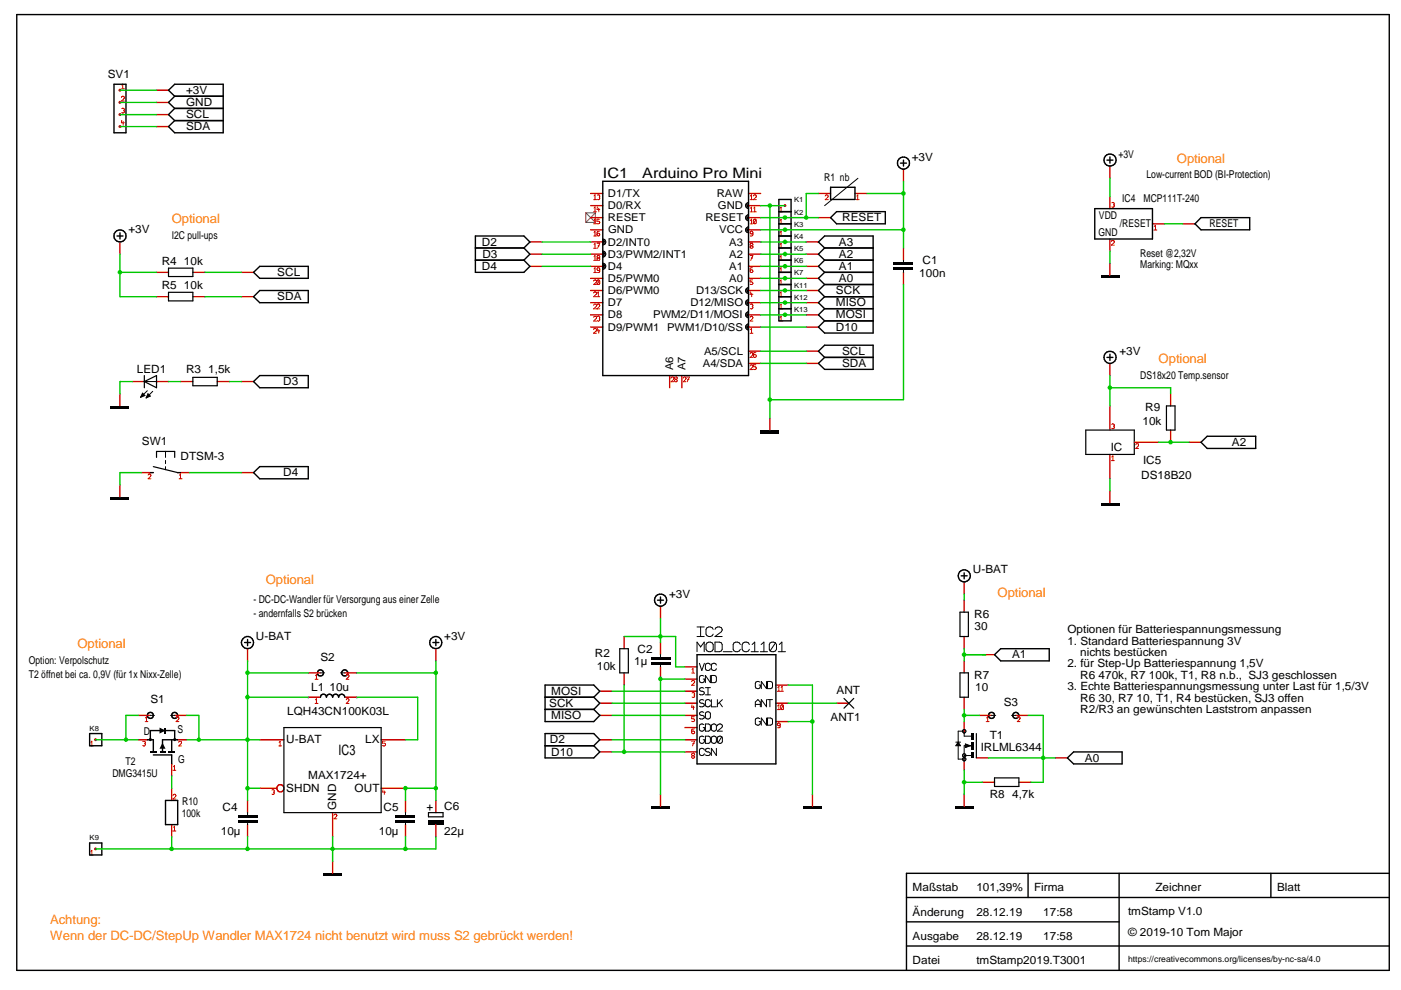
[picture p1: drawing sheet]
<svg xmlns="http://www.w3.org/2000/svg" width="297mm" height="210mm" viewBox="0 0 297 210" stroke-linecap="round" stroke-linejoin="round" font-family="sans-serif">
<path d="M181.9 37.8l-7.1 5.8" fill="none" stroke="#000001" stroke-width=".21"/>
<path d="M124.2 45.1h2M124.2 45.1v2.1M124.2 47.2h2M124.2 45.1l2 2.1M126.2 45.1v2.1M126.2 45.1l-2 2.1" fill="none" stroke="#800080" stroke-width=".21"/>
<g fill="none" stroke="#000001" stroke-width=".3">
<circle cx="31.9" cy="151.7" r=".64"/>
<circle cx="37" cy="151.7" r=".65"/>
<circle cx="210.2" cy="151.7" r=".65"/>
<circle cx="215.4" cy="151.7" r=".64"/>
</g>
<g fill="#000001">
<path d="M158.2 43.3l.5-.3-.5 .7z"/>
<path d="M158.7 43v1.2l-.5-.5z"/>
<path d="M158.2 43.7l.5 .5h-.3z"/>
<path d="M158.2 43.3l.3-.3h.2z"/>
</g>
<path d="M158.2 43.3l.5-.4v1.3l-.4-.1a.58 .58 0 0 1-.1-.8z" fill="none" stroke="#000001" stroke-width=".21"/>
<g fill="#000001">
<path d="M128.4 53.7v.4l-.6 .3z"/>
<path d="M127.8 53.3l.6 .4-.6 .7z"/>
<path d="M127.8 53.3h.3l.3 .4z"/>
<path d="M127.8 54.4l.6-.3-.3 .3z"/>
</g>
<path d="M127.8 53.3a.64 .64 0 0 1 .6 .6 .64 .64 0 0 1-.6 .6z" fill="none" stroke="#000001" stroke-width=".21"/>
<g fill="#000001">
<path d="M158.2 69.1l.5-.4-.5 .8z"/>
<path d="M158.7 68.7v1.2l-.5-.4z"/>
<path d="M158.2 69.5l.5 .4h-.3z"/>
<path d="M158.2 69.1l.3-.4h.2z"/>
</g>
<path d="M158.2 69l.5-.3v1.3l-.4-.2a.58 .58 0 0 1-.1-.8z" fill="none" stroke="#000001" stroke-width=".21"/>
<g fill="#000001">
<path d="M158.2 66.5l.5-.3-.5 .7z"/>
<path d="M158.7 66.2v1.1l-.5-.4z"/>
<path d="M158.2 66.9l.5 .4h-.3z"/>
<path d="M158.2 66.5l.3-.3h.2z"/>
</g>
<path d="M158.3 66.3l.4-.2v1.3l-.4-.2a.58 .58 0 0 1 0-.9z" fill="none" stroke="#000001" stroke-width=".21"/>
<g fill="#000001">
<path d="M158.2 63.9l.5-.3-.5 .7z"/>
<path d="M158.7 63.6v1.1l-.5-.4z"/>
<path d="M158.2 64.3l.5 .4h-.3z"/>
<path d="M158.2 63.9l.5-.3z"/>
</g>
<path d="M158.2 63.8l.5-.3v1.3h-.2a.62 .62 0 0 1-.3-1z" fill="none" stroke="#000001" stroke-width=".21"/>
<g fill="#000001">
<path d="M158.2 61.3l.5-.3-.5 .8z"/>
<path d="M158.7 61v1.1l-.5-.3z"/>
<path d="M158.2 61.8l.5 .3h-.3z"/>
<path d="M158.2 61.3l.5-.3z"/>
</g>
<path d="M158.2 61.3l.5-.3v1.2l-.4-.1a.58 .58 0 0 1-.1-.8z" fill="none" stroke="#000001" stroke-width=".21"/>
<g fill="#000001">
<path d="M158.2 48.5l.5-.3-.5 .7z"/>
<path d="M158.7 48.2v1.1l-.5-.4z"/>
<path d="M158.2 48.9l.5 .4h-.3z"/>
<path d="M158.2 48.5l.5-.3z"/>
</g>
<path d="M158.2 48.4l.5-.3v1.3l-.4-.2a.58 .58 0 0 1-.1-.8z" fill="none" stroke="#000001" stroke-width=".21"/>
<g fill="#000001">
<path d="M158.2 45.9l.5-.3-.5 .7z"/>
<path d="M158.7 45.6v1.1l-.5-.4z"/>
<path d="M158.2 46.3l.5 .4h-.3z"/>
<path d="M158.2 45.9l.3-.3h.2z"/>
</g>
<path d="M158.2 45.8l.5-.3v1.3l-.4-.1a.58 .58 0 0 1-.1-.9z" fill="none" stroke="#000001" stroke-width=".21"/>
<g fill="#000001">
<path d="M128.4 56.3v.4l-.6 .3z"/>
<path d="M127.8 55.9l.6 .4-.6 .7z"/>
<path d="M127.8 55.9h.3l.3 .4z"/>
<path d="M127.8 57l.6-.3-.3 .3z"/>
</g>
<path d="M127.8 55.8a.66 .66 0 0 1 .6 .7 .66 .66 0 0 1-.6 .6z" fill="none" stroke="#000001" stroke-width=".21"/>
<g fill="#000001">
<path d="M128.4 51.1v.5l-.6 .3z"/>
<path d="M127.8 50.8l.6 .3-.6 .8z"/>
<path d="M127.8 50.8h.3l.3 .3z"/>
<path d="M127.8 51.9l.6-.3-.3 .3z"/>
</g>
<g fill="none" stroke="#000001" stroke-width=".21">
<path d="M127.8 50.7a.64 .64 0 0 1 .6 .6 .64 .64 0 0 1-.6 .6zM147.8 135h1.5M147.8 132.9h1.5M148.5 137.2l-.7-1.1v2.1M148.5 132.9v2.1M148.5 137v.2M148.5 137.2l.8-1.1v2.1M149.9 136.3a.84 .84 0 0 1 1.3 .4v1a.82 .82 0 0 1-.8 .5 .82 .82 0 0 1-.7-.5v-1zM151.2 133.4a.82 .82 0 0 0-.8-.5 .82 .82 0 0 0-.7 .5v1.1a.82 .82 0 0 0 .7 .5 .82 .82 0 0 0 .8-.5M151.6 136.1h1l.3 .2 .2 .4v1l-.2 .3-.3 .2h-1zM151.6 133.4a.78 .78 0 0 1 .8-.5 .78 .78 0 0 1 .7 .7l-.2 .3-1.3 1.1h1.5M153.3 138.2h1.9"/>
<path d="M157 136.7a.82 .82 0 0 0-.8-.6 .82 .82 0 0 0-.8 .6v1a.81 .81 0 0 0 .8 .5 .81 .81 0 0 0 .8-.5M158.9 136.7a.81 .81 0 0 0-.8-.6 .81 .81 0 0 0-.8 .6v1a.82 .82 0 0 0 .8 .5 .82 .82 0 0 0 .8-.5M159.3 138.2h1.5M159.5 136.7l.5-.6v2.1M161.2 138.2h1.5M161.4 136.7l.6-.6v2.1M164.4 136.3l.2 .4v1a.87 .87 0 0 1-1.3 .3M164.4 136.3a.82 .82 0 0 0-1.3 .4v1l.2 .3M164.4 136.3l-1.1 1.7M165 138.2h1.5M165.2 136.7l.6-.6v2.1M31.9 151.7h.9"/>
<path d="M36.1 151.7h.9M148.3 140.6l.5 1.6 .5-1.6M149.2 143.3a.57 .57 0 0 0-.9 .3v.8a.55 .55 0 0 0 .5 .4 .55 .55 0 0 0 .5-.4v-.4h-.2M149.2 153.6a.57 .57 0 0 0-.9 .3v.7a.55 .55 0 0 0 .5 .4 .55 .55 0 0 0 .5-.4v-.3h-.2M149.2 156.2a.57 .57 0 0 0-.9 .3v.7a.55 .55 0 0 0 .5 .4 .55 .55 0 0 0 .5-.4v-.4h-.2M149.2 148.5a.57 .57 0 0 0-.9 .2l.1 .3 .8 .2 .1 .3a.68 .68 0 0 1-1 .2M149.2 151a.57 .57 0 0 0-.9 .3l.1 .3 .8 .2 .1 .3a.68 .68 0 0 1-1 .2M149.2 145.9a.57 .57 0 0 0-.9 .3l.1 .2 .8 .3 .1 .2a.68 .68 0 0 1-1 .3M149.3 159a.55 .55 0 0 0-.5-.3 .55 .55 0 0 0-.5 .3v.8a.55 .55 0 0 0 .5 .4 .55 .55 0 0 0 .5-.4M149.6 153.5l.9 .1 .1 .3-.1 1-.9 .1zM149.6 156.1l.9 .1 .1 .3-.1 1-.9 .1zM149.6 147.3h1"/>
<path d="M149.6 145.8h1M149.7 151a.57 .57 0 0 1 .9 .3v.8a.55 .55 0 0 1-.5 .4 .55 .55 0 0 1-.5-.4zM150.1 145.8v1.5M150.5 158.8a.57 .57 0 0 0-.9 .2l.1 .3 .8 .3 .1 .2-.4 .4-.6-.1M150.6 148.7a.55 .55 0 0 0-.5-.4 .55 .55 0 0 0-.5 .4v.8a.55 .55 0 0 0 .5 .4 .55 .55 0 0 0 .5-.4M150.6 141a.55 .55 0 0 0-.5-.4 .55 .55 0 0 0-.5 .4v.8a.55 .55 0 0 0 .5 .4 .55 .55 0 0 0 .5-.4M150.6 143.2v1.5l-1-1.5v1.5M150.8 143.2l1 .1 .1 .3-.1 1-1 .1zM150.8 148.3v1.6h1.1M151 153.6a.57 .57 0 0 1 .9 .3v.7a.55 .55 0 0 1-.5 .4 .55 .55 0 0 1-.6-.4zM151 156.2a.57 .57 0 0 1 .9 .3v.7a.55 .55 0 0 1-.5 .4 .55 .55 0 0 1-.6-.4zM151.9 141a.55 .55 0 0 0-.5-.4 .55 .55 0 0 0-.6 .4v.8a.55 .55 0 0 0 .6 .4 .55 .55 0 0 0 .5-.4"/>
<path d="M151.9 158.7v1.5l-1.1-1.5v1.5M152.1 148.3v1.6M152.1 153.9a.55 .55 0 0 1 .5-.4 .55 .55 0 0 1 .6 .4l-.2 .4-.9 .7h1.1M152.5 149l.7 .9M153 156.2a.58 .58 0 0 0-.9 .3l.1 1M153 156.2l.2 1a.57 .57 0 0 1-1 .3M153 156.2l-.8 1.3M153.2 148.3l-1.1 1.1M160.1 149.9v-1.1l.6-.5 .5 .5v1.1M160.1 149.4h1.1M161.1 152.4a.58 .58 0 0 0-1 .2v.8a.55 .55 0 0 0 .6 .4 .55 .55 0 0 0 .5-.4v-.4h-.3M161.1 144.6a.58 .58 0 0 0-1 .3v.7a.55 .55 0 0 0 .6 .4 .55 .55 0 0 0 .5-.4v-.4h-.3"/>
<path d="M162.5 144.5v1.5l-1.1-1.5v1.5M162.5 148.3v1.6l-1.1-1.6v1.6M162.5 152.2v1.6l-1.1-1.6v1.6M162.7 152.2l1 .2 .1 .2-.1 1-1 .2zM162.7 144.5l1 .1 .1 .3-.1 1-1 .1zM162.7 148.3h1.1M163.2 148.3v1.6M210.2 151.7h.9M214.5 151.7h.9"/>
</g>
<g fill="none" stroke="#000001" stroke-width=".3">
<path d="M173.5 59l1.3-1.3h10.3v2.6h-10.3zM147.8 138.8h16.7v23.2h-16.7z"/>
<circle cx="67.9" cy="142.7" r=".64"/>
<circle cx="73.1" cy="142.7" r=".65"/>
</g>
<g fill="none" stroke="#c80000" stroke-width=".3">
<path d="M170.9 59h2.6M29.3 151.7h2.6M37 151.7h2.6M145.2 159.4h2.6M145.2 149.1h2.6M145.2 146.6h2.6M145.2 151.7h2.6M145.2 141.4h2.6M145.2 144h2.6M145.2 156.8h2.6M145.2 154.3h2.6M164.5 153h2.6"/>
<path d="M164.5 149.1h2.6M164.5 145.2h2.6M207.6 151.7h2.6M215.4 151.7h2.6"/>
</g>
<g fill="none" stroke="#c80000" stroke-width=".21">
<path d="M30.8 153h.6M30.8 152.2l.3-.2v1M37.3 152.2l.2-.2 .4 .1v.4l-.6 .5h.6M146.6 144.5a.32 .32 0 0 1 .4-.2 .32 .32 0 0 1 .3 .3l-.7 .7h.7M146.6 142.7h.7M146.6 157.1h.7l-.5 1.1M146.7 146.9a.32 .32 0 0 1 .4 0 .32 .32 0 0 1 .2 .3l-.1 .2M146.7 149.4l-.1 .5h.7M146.7 141.9l.2-.2v1M146.8 159.7l-.2 .4 .7 .3-.2 .3-.5-.1v-.2l.7-.3-.2-.4zM146.9 157.6h.3M147 149.7v.8"/>
<path d="M147.1 147.4h.1M147.2 147.4l.1 .2a.33 .33 0 0 1-.6 .2M147.2 152h-.6v.4l.6 .1 .1 .2a.39 .39 0 0 1-.7 .2M147.2 154.6h-.5l-.1 .7a.32 .32 0 0 0 .4 .3 .32 .32 0 0 0 .3-.4 .32 .32 0 0 0-.3-.2 .32 .32 0 0 0-.4 .2M164.8 150.5h.6M164.8 146.6h.6M164.9 145.8l.2-.3v1.1M164.9 149.7l.2-.3v1.1M165.4 153.6a.32 .32 0 0 1-.3 .3 .32 .32 0 0 1-.3-.4 .32 .32 0 0 1 .3-.2 .32 .32 0 0 1 .3 .2v.7l-.5 .1M165.5 146.6h.6M165.6 145.8l.2-.3v1.1M166.1 149.5v.9h-.5"/>
<path d="M166.1 149.5h-.5v.9M166.1 149.5l-.5 .9M209.1 153h.6M209.2 152.2l.2-.2v1M215.7 152.2l.2-.2 .3 .1v.4l-.5 .5h.6"/>
</g>
<circle cx="20.3" cy="180" r=".32" fill="#c80000"/>
<path d="M19.2 181.3h.6M19.3 180.6l.2-.3v1" fill="none" stroke="#c80000" stroke-width=".21"/>
<path d="M19 178.7h2.6v2.6h-2.6z" fill="none" stroke="#000001" stroke-width=".3"/>
<circle cx="20.3" cy="156.8" r=".32" fill="#c80000"/>
<path d="M175 41.6a.32 .32 0 0 1 .3-.3 .32 .32 0 0 1 .3 .4l-.6 .6h.6M181.6 42.3h.6M181.6 41.6l.3-.3v1M19.2 158.2h.6M19.3 157.4l.2-.3v1.1" fill="none" stroke="#c80000" stroke-width=".21"/>
<path d="M176.1 39.7h5.2v2.6h-5.2zM19 155.5h2.6v2.6h-2.6z" fill="none" stroke="#000001" stroke-width=".3"/>
<path d="M173.5 41h2.6M181.3 41h2.5" fill="none" stroke="#c80000" stroke-width=".3"/>
<circle cx="166.4" cy="59" r=".32" fill="#c80000"/>
<path d="M165.4 59.6l.2-.2v.9M165.3 60.3h.6" fill="none" stroke="#c80000" stroke-width=".21"/>
<path d="M165.1 57.7h2.6v2.6h-2.6z" fill="none" stroke="#000001" stroke-width=".3"/>
<circle cx="166.4" cy="56.5" r=".32" fill="#c80000"/>
<path d="M165.3 57.8h.6M165.4 57l.2-.2v1" fill="none" stroke="#c80000" stroke-width=".21"/>
<path d="M165.1 55.2h2.6v2.5h-2.6z" fill="none" stroke="#000001" stroke-width=".3"/>
<circle cx="166.4" cy="53.9" r=".32" fill="#c80000"/>
<path d="M165.3 55.2h.6M165.4 54.4l.2-.2v1" fill="none" stroke="#c80000" stroke-width=".21"/>
<path d="M165.1 52.6h2.6v2.6h-2.6z" fill="none" stroke="#000001" stroke-width=".3"/>
<circle cx="166.4" cy="51.3" r=".32" fill="#c80000"/>
<path d="M165.3 52.6h.6M165.4 51.9l.2-.3v1" fill="none" stroke="#c80000" stroke-width=".21"/>
<path d="M165.1 50h2.6v2.6h-2.6z" fill="none" stroke="#000001" stroke-width=".3"/>
<circle cx="166.4" cy="43.6" r=".32" fill="#c80000"/>
<path d="M165.3 44.9h.6M165.4 44.2l.2-.3v1" fill="none" stroke="#c80000" stroke-width=".21"/>
<path d="M165.1 42.3h2.6v2.6h-2.6zM173.5 53.9l1.3-1.3h10.3v5.1h-10.3l-1.3-1.2 1.3-1.3zM174.8 55.2h10.3" fill="none" stroke="#000001" stroke-width=".3"/>
<path d="M170.9 56.5h2.6M170.9 53.9h2.6" fill="none" stroke="#c80000" stroke-width=".3"/>
<circle cx="166.4" cy="48.7" r=".32" fill="#c80000"/>
<path d="M165.3 50h.6M165.4 49.3l.2-.3v1" fill="none" stroke="#c80000" stroke-width=".21"/>
<path d="M165.1 47.5h2.6v2.5h-2.6z" fill="none" stroke="#000001" stroke-width=".3"/>
<circle cx="166.4" cy="46.1" r=".32" fill="#c80000"/>
<g fill="none" stroke="#c80000" stroke-width=".21">
<path d="M125.9 47.5h.6M125.9 59.6a.32 .32 0 0 1 .3-.3 .32 .32 0 0 1 .3 .4l-.6 .6h.6M125.9 50h.6M125.9 44.9h.6M125.9 42.3h.6M125.9 52.6h.6M125.9 55.2h.6M125.9 57.8h.6M125.9 41.6l.2-.3v1M125.9 44.2l.2-.3v1M125.9 46.7l.2-.2v1M125.9 49.3l.2-.3v1"/>
<path d="M125.9 51.9l.2-.3v1M125.9 54.4l.2-.2v1M125.9 57l.2-.2v1M126.6 51.6h.6l-.5 1M126.7 41.4h.4v.4M126.7 43.9l-.1 .5h.6M126.7 54.2l-.1 .3 .6 .4-.2 .3h-.3l-.1-.3 .6-.4v-.1l-.2-.2zM126.8 52.1h.3M127 44.2v.7M127 41.8h.1M127.1 46.5h-.5v.4h.4l.2 .2-.2 .4-.4-.1M127.1 59.4v.8h-.4"/>
<path d="M127.1 59.4h-.4v.8M127.1 49h-.3l-.2 .3 .1 .7h.4l.1-.3-.2-.3-.4 .3M127.1 41.8v.4h-.4M127.1 59.4l-.4 .8M127.2 57.1l-.4 .3-.2-.3 .1-.2 .3-.1 .2 .2-.1 .7-.4 .1M159 47.5h.6M159 44.9h.6M159 42.3h.6M159 54.2h.6l-.4 1M159.1 41.6l.2-.3v1M159.1 44.2l.2-.3v1M159.1 46.7l.2-.2v1"/>
<path d="M159.2 51.6l-.2 .3 .6 .4-.1 .3h-.3l-.2-.3 .6-.4v-.1zM159.3 54.7h.3M159.6 56.8l-.5 .1v.8a.32 .32 0 0 0 .3 .1 .32 .32 0 0 0 .2-.4 .33 .33 0 0 0-.5-.1l-.1 .1M159.6 59.4h-.6v.4h.4l.2 .2M159.6 49.4a.33 .33 0 0 1-.5 .1v-.4a.33 .33 0 0 1 .5 .2v.7h-.5M159.7 41.6a.32 .32 0 0 1 .4-.3 .32 .32 0 0 1 .3 .4l-.7 .6h.7M159.7 44.9h.7M159.8 44.2l.2-.3v1M160.3 46.6l.1 .6a.33 .33 0 0 1-.6 .2M160.3 46.6a.33 .33 0 0 0-.6 .1l.1 .7M160.3 46.6l-.5 .8M165.3 47.5h.6"/>
<path d="M165.4 46.7l.2-.2v1M125.9 62.1a.32 .32 0 0 1 .3-.2 .32 .32 0 0 1 .3 .3l-.6 .7h.6M125.9 64.7a.32 .32 0 0 1 .3-.2 .32 .32 0 0 1 .3 .3l-.6 .7h.6M125.9 67.3a.32 .32 0 0 1 .3-.2 .32 .32 0 0 1 .3 .3l-.6 .7h.6M125.9 69.9a.32 .32 0 0 1 .3-.3 .32 .32 0 0 1 .3 .4l-.6 .7h.6M126.6 64.7l.2-.2 .3 .1v.4l-.5 .5h.6M126.6 62.9h.6M126.7 67.1h.4v.5M126.7 62.1l.2-.2v1M126.7 69.6l-.1 .5h.6M127 69.9v.8M127 67.6h.1"/>
<path d="M127.1 67.6v.4h-.4M143.1 79.9h.4l.1 .2v.2l-.6 .3 .1 .3h.4l.1-.3-.6-.3zM145.6 79.9h.6l-.5 1M159 67.3l.1-.2a.32 .32 0 0 1 .3 0 .32 .32 0 0 1 .2 .3l-.6 .7h.6M159 75l.1-.2a.32 .32 0 0 1 .3 0 .32 .32 0 0 1 .2 .3l-.6 .7h.6M159 77.6l.1-.2a.32 .32 0 0 1 .3 0 .32 .32 0 0 1 .2 .3l-.6 .7h.6M159 70.7h.6M159.1 69.9l.2-.3v1.1M159.1 61.9l-.1 .5h.6M159.1 64.6a.32 .32 0 0 1 .3-.1 .32 .32 0 0 1 .2 .3v.2M159.4 62.1v.8M159.5 65h.1"/>
<path d="M159.6 65v.2a.33 .33 0 0 1-.5 .2M159.6 60.1a.36 .36 0 0 1-.6 .1M159.6 60v.1M160.3 74.8h-.5l-.1 .7a.32 .32 0 0 0 .4 .3 .32 .32 0 0 0 .3-.4 .32 .32 0 0 0-.4-.2 .32 .32 0 0 0-.3 .2M160.3 77.3h-.6v.5l.6 .1 .1 .2a.39 .39 0 0 1-.7 .2M142.3 80.2l.2-.3 .3 .1v.4l-.5 .5h.6M144.9 80.2l.2-.3 .3 .1v.4l-.5 .5h.6M145.8 80.4h.3M30.3 157.2h.4v.4M30.6 157.6h.1M30.7 157.6v.5h-.4M37.9 157.4l.2-.3 .3 .1v.4l-.5 .6h.6"/>
<path d="M36.7 168.7l.2-.3 .3 .1v.4l-.5 .5h.6M36.7 176.2h.6M36.7 163.3h.6M36.8 162.6l.2-.3v1M36.8 175.4l.2-.2v1"/>
</g>
<path d="M127.8 38.4h30.9v41.2h-30.9zM100.8 55.2h10.3l1.2 1.3-1.2 1.2h-10.3zM165.1 44.9h2.6v2.6h-2.6zM34.5 156.8v2.6M35.1 169.7h2.6v5.1h-2.6z" fill="none" stroke="#000001" stroke-width=".3"/>
<g fill="none" stroke="#c80000" stroke-width=".3">
<path d="M112.3 56.5h2.6M125.2 56.5h2.6M125.2 46.1h2.6M125.2 59h2.6M125.2 48.7h2.6M125.2 43.6h2.6M125.2 41h2.6M125.2 51.3h2.6M125.2 53.9h2.6M158.7 56.5h2.6M158.7 46.1h2.6M158.7 59h2.6"/>
<path d="M158.7 48.7h2.6M158.7 43.6h2.6M158.7 41h2.6M158.7 51.3h2.6M158.7 53.9h2.6M125.2 61.6h2.6M125.2 64.2h2.6M125.2 66.8h2.6M125.2 69.3h2.6M142 79.6v2.6M144.6 79.6v2.6M158.7 61.6h2.6"/>
<path d="M158.7 64.2h2.6M158.7 66.8h2.6M158.7 69.3h2.6M158.7 74.5h2.6M158.7 77h2.6M29.3 156.8h2M37.6 156.8h2M36.4 162v2.5M36.4 167.1v2.6M36.4 174.8v2.6"/>
</g>
<g fill="#000001">
<path d="M35.7 159.3h1.3v.3h-1.3z" fill-rule="evenodd"/>
<path d="M33.8 159.3h1.3v.3h-1.3z" fill-rule="evenodd"/>
<path d="M31.9 159.3h1.3v.3h-1.3z" fill-rule="evenodd"/>
</g>
<path d="M31.2 156.8h1.3v2.6M34.5 156.8h3.2M36.4 156.8v2.6M32.5 160.1h3.9v1.9" fill="none" stroke="#000001" stroke-width=".3"/>
<path d="M34.5 157.5l.6 1.2h-1.3z" fill="#000001"/>
<path d="M31.9 154.9v1.9M37 154.9v1.9" fill="none" stroke="#000001" stroke-width=".3"/>
<g fill="#000001">
<path d="M33.8 154.3l1.3 .6-1.3 .6z"/>
<path d="M34.8 154.3h.3v1.2h-.3z" fill-rule="evenodd"/>
<circle cx="37" cy="156.8" r=".33"/>
<circle cx="31.9" cy="156.8" r=".33"/>
</g>
<g fill="none" stroke="#000001" stroke-width=".3">
<path d="M234.7 34h1.3M235.3 33.3v1.3M232.1 44.2h12.2v6.5h-12.2zM31.9 154.9h5.1"/>
<circle cx="235.3" cy="33.9" r="1.28"/>
</g>
<path d="M235.3 35.2v2.6M235.3 41.7v2.5M235.3 50.7v2.6M244.3 47.5h2.6" fill="none" stroke="#c80000" stroke-width=".3"/>
<path d="M235.6 51.2a.32 .32 0 0 1 .4-.2 .32 .32 0 0 1 .3 .3l-.7 .7h.7M235.7 43a.32 .32 0 0 1 .4-.1 .32 .32 0 0 1 .2 .4l-.1 .1M236.1 43.4h.1M236.2 43.4l.1 .3a.33 .33 0 0 1-.6 .2M244.6 48.8h.7M244.7 48l.3-.2v1" fill="none" stroke="#c80000" stroke-width=".21"/>
<path d="M233.4 58.4h3.9v.6h-3.9z" fill-rule="evenodd" fill="#000001"/>
<path d="M235.3 55.8v2.6M250.8 47.5h2.6" fill="none" stroke="#c80000" stroke-width=".3"/>
<path d="M254.6 46.1h10.4v2.6h-10.4l-1.2-1.2z" fill="none" stroke="#000001" stroke-width=".3"/>
<circle cx="166.4" cy="66.7" r=".32" fill="#c80000"/>
<path d="M165.3 68.1h.6M165.4 67.3l.2-.2v1" fill="none" stroke="#c80000" stroke-width=".21"/>
<path d="M165.1 65.4h2.6v2.6h-2.6z" fill="none" stroke="#000001" stroke-width=".3"/>
<circle cx="166.4" cy="64.2" r=".32" fill="#c80000"/>
<path d="M165.3 65.5h.6M165.4 64.7l.2-.2v1" fill="none" stroke="#c80000" stroke-width=".21"/>
<path d="M165.1 62.9h2.6v2.5h-2.6z" fill="none" stroke="#000001" stroke-width=".3"/>
<circle cx="166.4" cy="61.6" r=".32" fill="#c80000"/>
<path d="M165.3 62.9h.6M165.4 62.1l.2-.2v1" fill="none" stroke="#c80000" stroke-width=".21"/>
<g fill="none" stroke="#000001" stroke-width=".3">
<path d="M190.9 34.6h1.3M191.6 34v1.2M165.1 60.3h2.6v2.6h-2.6zM173.5 74.5l1.3-1.3h10.3v5.1h-10.3l-1.3-1.3 1.3-1.2zM174.8 75.8h10.3"/>
<circle cx="191.6" cy="34.6" r="1.3"/>
</g>
<path d="M191.6 35.9v2.5M170.9 77h2.6M170.9 74.5h2.6" fill="none" stroke="#c80000" stroke-width=".3"/>
<path d="M161.3 91.2h3.8v.7h-3.8z" fill-rule="evenodd" fill="#000001"/>
<path d="M235.3 77v2.6M163.2 88.6v2.6M132.3 135v2.5M140 128.5v2.6M65.4 147.8h2.5M73.1 147.8h2.5M132.3 142.7v2.5" fill="none" stroke="#c80000" stroke-width=".3"/>
<path d="M66.8 149.1h.6M66.9 148.4l.2-.3v1M73.4 148.4l.2-.3 .3 .1v.4l-.5 .5h.6" fill="none" stroke="#c80000" stroke-width=".21"/>
<g fill="none" stroke="#000001" stroke-width=".3">
<path d="M234.7 75.8h1.3M235.3 75.1v1.3M139.4 127.3h1.3M140 126.6v1.3M67.9 147.8a.64 .64 0 0 1 .7-.6 .64 .64 0 0 1 .6 .6 .66 .66 0 0 1 .7-.6 .66 .66 0 0 1 .6 .6 .64 .64 0 0 1 .7-.6 .64 .64 0 0 1 .6 .6 .66 .66 0 0 1 .7-.6 .66 .66 0 0 1 .6 .6"/>
<circle cx="235.3" cy="75.8" r="1.3"/>
<circle cx="140" cy="127.2" r="1.3"/>
</g>
<path d="M131.4 137.5h1.8v5.2h-1.8z" fill="none" stroke="#000001" stroke-width=".25"/>
<path d="M170.3 171h3.9v.6h-3.9z" fill-rule="evenodd" fill="#000001"/>
<path d="M172.3 168.4v2.6" fill="none" stroke="#c80000" stroke-width=".3"/>
<path d="M23.5 105.4h3.9v.6h-3.9z" fill-rule="evenodd" fill="#000001"/>
<path d="M25.4 102.8v2.6" fill="none" stroke="#c80000" stroke-width=".3"/>
<path d="M23.5 86.1h3.9v.6h-3.9z" fill-rule="evenodd" fill="#000001"/>
<path d="M25.4 83.5v2.6M52.5 137.5v2.6M204.4 123.4v2.5" fill="none" stroke="#c80000" stroke-width=".3"/>
<g fill="none" stroke="#000001" stroke-width=".3">
<path d="M51.9 136.2h1.2M52.5 135.6v1.3M203.8 122.1h1.3M204.4 121.5v1.2"/>
<circle cx="52.5" cy="136.2" r="1.27"/>
<circle cx="204.4" cy="122.1" r="1.29"/>
</g>
<path d="M68.6 185.2h3.8v.6h-3.8z" fill-rule="evenodd" fill="#000001"/>
<path d="M70.5 182.6v2.6" fill="none" stroke="#c80000" stroke-width=".3"/>
<path d="M202.5 171h3.9v.6h-3.9z" fill-rule="evenodd" fill="#000001"/>
<path d="M204.4 168.4v2.6" fill="none" stroke="#c80000" stroke-width=".3"/>
<path d="M138.1 171h3.9v.6h-3.9z" fill-rule="evenodd" fill="#000001"/>
<path d="M140 168.4v2.6" fill="none" stroke="#c80000" stroke-width=".3"/>
<path d="M233.4 106.6h3.9v.7h-3.9z" fill-rule="evenodd" fill="#000001"/>
<path d="M33.2 19.1h2.5M33.2 26.8h2.5M33.2 24.3h2.5M33.2 21.7h2.5M25.4 51.3v2.6M51.2 57.7h2.6M51.2 62.9h2.6M235.3 104.1v2.5M92.4 137.5v2.6" fill="none" stroke="#c80000" stroke-width=".3"/>
<g fill="none" stroke="#000001" stroke-width=".3">
<path d="M37 20.4l-1.3-1.3 1.3-1.2h10.3v10.3h-10.3l-1.3-1.4 1.3-1.2M37 25.6h10.3M37 23l-1.3 1.3 1.3 1.3M37 23h10.3M37 20.4l-1.3 1.3 1.3 1.3M37 20.4h10.3M24.8 50h1.3M25.4 49.4v1.3M53.8 57.7l1.3-1.2h10.3v2.5h-10.3zM53.8 62.9l1.3-1.3h10.3v2.6h-10.3zM91.8 136.2h1.2M92.4 135.6v1.3"/>
<circle cx="25.5" cy="50" r="1.28"/>
<circle cx="92.4" cy="136.2" r="1.28"/>
</g>
<circle cx="25.4" cy="26.8" r=".32" fill="#c80000"/>
<path d="M25.8 25.5l-.1 .5h.7M26.1 25.8v.7" fill="none" stroke="#c80000" stroke-width=".21"/>
<circle cx="25.4" cy="24.3" r=".32" fill="#c80000"/>
<path d="M25.8 23a.32 .32 0 0 1 .4 0 .32 .32 0 0 1 .2 .3l-.1 .2M26.2 23.5h.1M26.3 23.5l.1 .2a.33 .33 0 0 1-.6 .2" fill="none" stroke="#c80000" stroke-width=".21"/>
<circle cx="25.4" cy="21.7" r=".32" fill="#c80000"/>
<path d="M25.7 20.7a.32 .32 0 0 1 .4-.3 .32 .32 0 0 1 .3 .3l-.7 .7h.7" fill="none" stroke="#c80000" stroke-width=".21"/>
<circle cx="25.4" cy="19.1" r=".32" fill="#c80000"/>
<path d="M25.7 18.8h.7M25.8 18.1l.2-.3v1" fill="none" stroke="#c80000" stroke-width=".21"/>
<g fill="none" stroke="#000001" stroke-width=".3">
<path d="M24.2 17.9h2.5v10.3h-2.5zM100.8 52.6h10.3M100.8 50h10.3l1.2 1.3-1.2 1.3 1.2 1.3-1.2 1.3h-10.3zM173.5 51.3l1.3-1.3h10.3v2.6h-10.3zM176.1 46.1l1.3-1.2h10.3v2.6h-10.3zM174.8 62.9l-1.3-1.3 1.3-1.3h10.3v10.3h-10.3l-1.3-1.3 1.3-1.3M174.8 68h10.3M174.8 65.4l-1.3 1.4 1.3 1.2M174.8 65.4h10.3M174.8 62.9l-1.3 1.3 1.3 1.2M174.8 62.9h10.3M53.8 80.9l1.3-1.3h10.3v2.6h-10.3z"/>
<path d="M254.6 93.8l1.3-1.3h10.3v2.6h-10.3zM53.8 100.2l1.3-1.3h10.3v2.6h-10.3zM210.9 138.8l1.3-1.3h10.3v2.6h-10.3zM115.6 147.8h10.3M115.6 155.5h10.3l1.3 1.3-1.3 1.3 1.3 1.3-1.3 1.3h-10.3zM115.6 150.4h10.3M115.6 158.1h10.3M125.9 147.8l1.3 1.3-1.3 1.3M125.9 147.8l1.3-1.2-1.3-1.4h-10.3v7.8h10.3l1.3-1.3-1.3-1.3M226.3 160.7l1.3-1.3h10.3v2.6h-10.3z"/>
</g>
<g fill="none" stroke="#c80000" stroke-width=".3">
<path d="M112.3 51.3h2.6M112.3 53.9h2.6M170.9 51.3h2.6M173.5 46.1h2.6M170.9 69.3h2.6M170.9 66.8h2.6M170.9 64.2h2.6M170.9 61.6h2.6M51.2 80.9h2.6M252.1 93.8h2.5M51.2 100.2h2.6M208.3 138.8h2.6"/>
<path d="M127.2 149.1h2.5M127.2 151.7h2.5M127.2 146.6h2.5M127.2 159.4h2.5M127.2 156.8h2.5M208.3 165.9h2.6M216 165.9h2.6M223.7 160.7h2.6"/>
</g>
<path d="M210.9 164.9h5.1v1.9h-5.1z" fill="none" stroke="#000001" stroke-width=".25"/>
<g fill="#000001">
<path d="M206 157.4h.5v1.5h-.5z" fill-rule="evenodd"/>
<path d="M206 159.4h.5v1.3h-.5z" fill-rule="evenodd"/>
<path d="M206 155.5h.5v1.3h-.5z" fill-rule="evenodd"/>
</g>
<path d="M204.4 153v2.5M204.4 160.7v2.6M207 160.7h2.6" fill="none" stroke="#c80000" stroke-width=".3"/>
<g fill="none" stroke="#000001" stroke-width=".21">
<path d="M202.6 157.4h1.1M203.2 157.4l.5 .7h-1.1zM204.4 155.5v.6h1.6M204.4 155h-1.2v6h1.2v-2.9h1.6M204.7 157.7l1 .4-1 .4zM204.4 160.2h1.6"/>
<circle cx="204.4" cy="155" r=".36"/>
<circle cx="204.4" cy="160.2" r=".36"/>
<circle cx="204.4" cy="161" r=".37"/>
</g>
<path d="M203.2 157.6l.2 .4h-.5zM205.3 158.1l-.5-.2v.5l.7-.3M207 155.5v5.2" fill="none" stroke="#000001" stroke-width=".25"/>
<path d="M90.7 173.9h3.4v.9h-3.4z" fill-rule="evenodd" fill="#000001"/>
<path d="M92.4 169.7v2.6M92.4 174.8v2.6" fill="none" stroke="#c80000" stroke-width=".3"/>
<path d="M90.8 172.3h3.1v.9h-3.1z" fill="none" stroke="#000001" stroke-width=".25"/>
<g fill="#000001">
<path d="M138 139.3h4.1v.6h-4.1z" fill-rule="evenodd"/>
<path d="M138 140.4h4.1v.5h-4.1z" fill-rule="evenodd"/>
</g>
<g fill="none" stroke="#c80000" stroke-width=".3">
<path d="M235.3 86.1v5.1M235.3 96.4v5.1M240.5 93.8h5.2M248.2 83.5v2.6M248.2 91.2v2.6M30 100.2h2.5M37.7 100.2h2.6M140 136.2v2.6M204.4 127.3v2.5M204.4 135v2.5M65.4 142.7h2.5M73.1 142.7h2.5"/>
<path d="M140 141.4v2.6M204.4 140.1v2.6M204.4 147.8v2.6"/>
</g>
<path d="M35.1 95.7v1.3M35.1 97.6v.7M35.1 98.9v.7M140 138.8v.5M67.9 142.7h.9M72.2 142.7h.9M140 140.9v.5" fill="none" stroke="#000001" stroke-width=".21"/>
<path d="M32.5 98.9l5.2 1.3h.6M33.2 97v-1.3h3.8v1.3M230.2 91.2h10.3v5.2h-10.3zM247.3 86.1h1.8v5.1h-1.8zM31.9 100.2h.6M203.5 129.8h1.8v5.2h-1.8zM203.5 142.7h1.8v5.1h-1.8z" fill="none" stroke="#000001" stroke-width=".25"/>
<path d="M235.6 97.7h.7M235.7 96.9l.3-.3v1.1M235.7 90a.32 .32 0 0 1 .4-.1 .32 .32 0 0 1 .2 .3l-.1 .2M236.1 90.4h.1M236.2 90.4l.1 .2a.33 .33 0 0 1-.6 .2M240.8 94.3l.2-.2h.3v.5l-.5 .5h.6M31.4 100.8l.2-.3 .3 .1v.4l-.5 .5h.6M38 101.5h.6M38.1 100.8l.2-.3v1M66.8 144h.6M66.9 143.3l.2-.3v1M73.4 143.3l.2-.3 .3 .1v.4l-.5 .5h.6" fill="none" stroke="#c80000" stroke-width=".21"/>
<g fill="#000001">
<path d="M83.9 173.8h4.1v.5h-4.1z" fill-rule="evenodd"/>
<path d="M83.9 172.8h4.1v.5h-4.1z" fill-rule="evenodd"/>
</g>
<path d="M86 169.7v2.6M86 174.8v2.6" fill="none" stroke="#c80000" stroke-width=".3"/>
<path d="M86 172.3v.5M86 174.3v.5" fill="none" stroke="#000001" stroke-width=".21"/>
<g fill="#000001">
<path d="M50.4 173.8h4.2v.5h-4.2z" fill-rule="evenodd"/>
<path d="M50.4 172.8h4.2v.5h-4.2z" fill-rule="evenodd"/>
</g>
<g fill="none" stroke="#c80000" stroke-width=".3">
<path d="M33.2 57.7h2.5M40.9 57.7h2.6M33.2 62.9h2.5M40.9 62.9h2.6M28 80.9h2.6M33.2 80.9h2.5M55.1 156.8h5.1M80.8 156.8h5.2M177.4 149.1h2.6M52.5 169.7v2.6M52.5 174.8v2.6M55.1 167.1h3.6"/>
<path d="M70.5 172.3v5.1M80.8 167.1h5.2"/>
<circle cx="59.4" cy="167.1" r=".77"/>
</g>
<path d="M52.5 172.3v.5M52.5 174.3v.5" fill="none" stroke="#000001" stroke-width=".21"/>
<path d="M59.1 158.2h.6M59.2 157.4l.2-.3v1.1M81.7 157.1h-.6v.5h.6v.3a.39 .39 0 0 1-.6 .2M57.7 167.5h.4v.4M58 167.9h.1M58.1 167.9v.5h-.4M70.8 172.8l.2-.2 .3 .1v.4l-.5 .5h.6M81.2 167.4l-.1 .5h.6M81.5 167.7v.7" fill="none" stroke="#c80000" stroke-width=".21"/>
<path d="M35.7 56.9h5.2v1.7h-5.2zM35.7 62h5.2v1.8h-5.2zM60.2 154.3h20.6v18h-20.6zM178.9 148.1l2.1 2.1M181 148.1l-2.1 2.1" fill="none" stroke="#000001" stroke-width=".25"/>
<path d="M30.2 83.4l.5 .5-.9 .3z" fill="#000001"/>
<path d="M30.2 83.4l.5 .5-.9 .3z" fill="none" stroke="#000001" stroke-width=".21"/>
<path d="M31.4 83.5l.5 .5-.9 .4z" fill="#000001"/>
<path d="M30.6 80.9h2.6M31.2 82.8l-1.4 1.4M31.4 83.5l.5 .5-.9 .4zM32.4 83l-1.4 1.4" fill="none" stroke="#000001" stroke-width=".21"/>
<path d="M30.6 79.6v2.6M30.6 80.9l2.6-1.3v2.6zM40.9 80h5.2v1.8h-5.2z" fill="none" stroke="#000001" stroke-width=".25"/>
<path d="M38.3 80.9h2.6M46.1 80.9h2.5" fill="none" stroke="#c80000" stroke-width=".3"/>
<g fill="#000001">
<path d="M189.5 56.7h4.1v.5h-4.1z" fill-rule="evenodd"/>
<path d="M189.5 55.7h4.1v.5h-4.1z" fill-rule="evenodd"/>
</g>
<path d="M191.6 52.6v2.6M191.6 57.7v2.6" fill="none" stroke="#c80000" stroke-width=".3"/>
<path d="M191.6 55.2v.5M191.6 57.2v.5" fill="none" stroke="#000001" stroke-width=".21"/>
<path d="M3.6 3.1h291v202.6h-291zM192.2 195.5h45.1M192.2 190.3h102.4M218 185.2v5.1M237.3 185.2v20.5M269.4 185.2v5.1M294.6 185.2h-102.4v20.5M192.2 200.6h102.4" fill="none" stroke="#000001" stroke-width=".3"/>
<path d="M218 151.7h3.2v14.2h-2.6" fill="none" stroke="#00c800" stroke-width=".3"/>
<circle cx="221.2" cy="160.7" r=".49" fill="#00c800"/>
<path d="M209.6 160.7h14.1" fill="none" stroke="#00c800" stroke-width=".3"/>
<circle cx="166.4" cy="59" r=".49" fill="#00c800"/>
<path d="M161.3 59h9.6M204.4 138.8v1.3" fill="none" stroke="#00c800" stroke-width=".3"/>
<circle cx="204.4" cy="138.8" r=".49" fill="#00c800"/>
<path d="M204.4 137.5v1.3h4.6" fill="none" stroke="#00c800" stroke-width=".3"/>
<circle cx="166.4" cy="56.5" r=".49" fill="#00c800"/>
<path d="M161.3 56.5h9.6" fill="none" stroke="#00c800" stroke-width=".3"/>
<circle cx="26.7" cy="156.8" r=".48" fill="#00c800"/>
<path d="M235.3 37.8v3.9M20.3 156.8h9M29.3 151.7h-2.6v5.1M36.4 164.5v2.6" fill="none" stroke="#00c800" stroke-width=".3"/>
<circle cx="191.5" cy="41" r=".49" fill="#00c800"/>
<path d="M183.8 41h7.8v7.7M92.4 140.1v29.6" fill="none" stroke="#00c800" stroke-width=".3"/>
<g fill="#00c800">
<circle cx="191.5" cy="48.7" r=".49"/>
<circle cx="166.4" cy="48.7" r=".49"/>
</g>
<path d="M25.4 19.1h7.8M191.6 38.4v2.6M33.2 57.7h-7.8v5.2h7.8M161.3 48.7h30.3v3.9M248.2 82.2v1.3" fill="none" stroke="#00c800" stroke-width=".3"/>
<circle cx="25.4" cy="57.7" r=".49" fill="#00c800"/>
<path d="M25.4 53.9v3.8M140 131.1v5.1M143.3 141.4h1.9" fill="none" stroke="#00c800" stroke-width=".3"/>
<circle cx="140" cy="134.9" r=".49" fill="#00c800"/>
<path d="M235.3 79.6v2.6h12.9M132.3 135h11v6.4" fill="none" stroke="#00c800" stroke-width=".3"/>
<circle cx="235.3" cy="82.2" r=".49" fill="#00c800"/>
<path d="M235.3 82.2v3.9M86 167.1v2.6" fill="none" stroke="#00c800" stroke-width=".3"/>
<circle cx="86" cy="167.1" r=".49" fill="#00c800"/>
<path d="M86 167.1h6.4" fill="none" stroke="#00c800" stroke-width=".3"/>
<g fill="#00c800">
<circle cx="92.4" cy="167.1" r=".49"/>
<circle cx="92.4" cy="142.6" r=".49"/>
</g>
<path d="M114.9 53.9h10.3M48.6 80.9h2.6M75.6 142.7h16.8" fill="none" stroke="#00c800" stroke-width=".3"/>
<circle cx="248.2" cy="93.7" r=".49" fill="#00c800"/>
<path d="M245.7 93.8h6.4" fill="none" stroke="#00c800" stroke-width=".3"/>
<circle cx="166.4" cy="53.9" r=".49" fill="#00c800"/>
<path d="M161.3 53.9h9.6" fill="none" stroke="#00c800" stroke-width=".3"/>
<circle cx="166.4" cy="51.3" r=".49" fill="#00c800"/>
<path d="M161.3 51.3h9.6" fill="none" stroke="#00c800" stroke-width=".3"/>
<circle cx="204.4" cy="151.7" r=".49" fill="#00c800"/>
<path d="M204.4 150.4v2.6M204.4 151.7h3.2" fill="none" stroke="#00c800" stroke-width=".3"/>
<path d="M65.4 147.8h.1" fill="none" stroke="#f0f" stroke-width=".3"/>
<circle cx="42.1" cy="156.8" r=".48" fill="#00c800"/>
<path d="M39.6 156.8h12.9M39.6 151.7h2.6v5.1M52.5 147.8h12.9" fill="none" stroke="#00c800" stroke-width=".3"/>
<circle cx="52.5" cy="142.6" r=".49" fill="#00c800"/>
<path d="M204.4 125.9v1.4M52.5 140.1v2.6h12.9" fill="none" stroke="#00c800" stroke-width=".3"/>
<circle cx="52.5" cy="147.8" r=".49" fill="#00c800"/>
<path d="M52.5 142.7v5.1" fill="none" stroke="#00c800" stroke-width=".3"/>
<circle cx="52.5" cy="167.1" r=".49" fill="#00c800"/>
<path d="M52.5 167.1v2.6" fill="none" stroke="#00c800" stroke-width=".3"/>
<circle cx="52.5" cy="156.8" r=".49" fill="#00c800"/>
<g fill="none" stroke="#00c800" stroke-width=".3">
<path d="M25.4 24.3h7.8M25.4 26.8h7.8M43.5 57.7h7.7M114.9 56.5h10.3M43.5 62.9h7.7M161.3 74.5h9.6M161.3 77h9.6M161.3 69.3h9.6M35.7 80.9h2.6M40.3 100.2h10.9M52.5 147.8v19.3h2.6M52.5 156.8h2.6"/>
<path d="M75.6 147.8h13v9h-2.6M167.1 149.1h10.3"/>
</g>
<path d="M75.6 147.8h.1" fill="none" stroke="#f0f" stroke-width=".3"/>
<circle cx="132.3" cy="159.4" r=".49" fill="#00c800"/>
<path d="M170.9 41h2.6M129.7 159.4h15.5M132.3 145.2v14.2" fill="none" stroke="#00c800" stroke-width=".3"/>
<circle cx="170.9" cy="46.1" r=".49" fill="#00c800"/>
<path d="M170.9 41v5.1h2.6" fill="none" stroke="#00c800" stroke-width=".3"/>
<circle cx="166.4" cy="46.1" r=".49" fill="#00c800"/>
<path d="M114.9 51.3h10.3M161.3 46.1h9.6M246.9 47.5h3.9M129.7 156.8h15.5" fill="none" stroke="#00c800" stroke-width=".3"/>
<circle cx="166.4" cy="61.6" r=".49" fill="#00c800"/>
<path d="M161.3 61.6h9.6M129.7 149.1h15.5" fill="none" stroke="#00c800" stroke-width=".3"/>
<circle cx="166.4" cy="64.2" r=".49" fill="#00c800"/>
<path d="M161.3 64.2h9.6M129.7 151.7h15.5" fill="none" stroke="#00c800" stroke-width=".3"/>
<circle cx="166.4" cy="66.7" r=".49" fill="#00c800"/>
<path d="M161.3 66.8h9.6M129.7 146.6h15.5" fill="none" stroke="#00c800" stroke-width=".3"/>
<circle cx="172.2" cy="153" r=".49" fill="#00c800"/>
<path d="M163.2 84.8v3.8M167.1 145.2h5.2v23.2M167.1 153h5.2" fill="none" stroke="#00c800" stroke-width=".3"/>
<circle cx="163.2" cy="43.6" r=".49" fill="#00c800"/>
<path d="M161.3 43.6h5.2M163.2 43.6v41.2h28.4v-24.5M92.4 177.4v2.6" fill="none" stroke="#00c800" stroke-width=".3"/>
<g fill="#00c800">
<circle cx="163.2" cy="84.7" r=".49"/>
<circle cx="36.4" cy="180" r=".49"/>
</g>
<path d="M36.4 177.4v2.6h16.1" fill="none" stroke="#00c800" stroke-width=".3"/>
<circle cx="52.5" cy="180" r=".49" fill="#00c800"/>
<path d="M235.3 53.3v2.5M28 80.9h-2.6v2.6M30 100.2h-4.6v2.6M20.3 180h16.1" fill="none" stroke="#00c800" stroke-width=".3"/>
<circle cx="204.4" cy="165.8" r=".49" fill="#00c800"/>
<path d="M25.4 21.7h7.8M235.3 101.5v2.6M204.4 163.3v5.1M204.4 165.9h3.9" fill="none" stroke="#00c800" stroke-width=".3"/>
<circle cx="86" cy="180" r=".49" fill="#00c800"/>
<path d="M86 177.4v2.6M70.5 180h21.9" fill="none" stroke="#00c800" stroke-width=".3"/>
<circle cx="70.5" cy="180" r=".49" fill="#00c800"/>
<path d="M52.5 177.4v2.6h18M70.5 177.4v5.2" fill="none" stroke="#00c800" stroke-width=".3"/>
<circle cx="140" cy="144" r=".49" fill="#00c800"/>
<path d="M145.2 144h-5.2v24.4" fill="none" stroke="#00c800" stroke-width=".3"/>
<g font-size="3" fill="#000001">
<text x="127.8" y="37.8">IC1</text>
<text x="136.2" y="37.8">Arduino Pro Mini</text>
<text x="71.8" y="160.1">IC3</text>
</g>
<g font-size="2.8" fill="#ff8000">
<text x="249.5" y="34.5">Optional</text>
<text x="36.4" y="47.3">Optional</text>
<text x="245.7" y="76.9">Optional</text>
<text x="56.3" y="123.9">Optional</text>
<text x="211.5" y="126.5">Optional</text>
<text x="16.4" y="137.4">Optional</text>
<text x="10.6" y="196">Achtung:</text>
<text x="10.6" y="199.3">Wenn der DC-DC/StepUp Wandler MAX1724 nicht benutzt wird muss S2 gebrückt werden!</text>
</g>
<g font-size="2.4" fill="#000001">
<text x="22.9" y="16.6">SV1</text>
<text x="39.5" y="22.5">GND</text>
<text x="39.5" y="19.9">+3V</text>
<text x="39.5" y="27.6">SDA</text>
<text x="39.5" y="25">SCL</text>
<text x="193.3" y="34">+3V</text>
<text x="178.6" y="46.9">RESET</text>
<text x="27.2" y="49.5">+3V</text>
<text x="102.2" y="52.1">D2</text>
<text x="177.9" y="52.1">A3</text>
<text x="34.3" y="56.2">R4</text>
<text x="39" y="56.2">10k</text>
<text x="58.8" y="58.5">SCL</text>
<text x="102.2" y="57.3">D4</text>
<text x="102.3" y="54.7">D3</text>
<text x="177.9" y="59.8">A0</text>
<text x="177.9" y="57.2">A1</text>
<text x="177.9" y="54.7">A2</text>
<text x="194.9" y="58.6">100n</text>
<text x="195.6" y="56">C1</text>
<text x="34.3" y="61.3">R5</text>
<text x="39" y="61.3">10k</text>
<text x="58.8" y="63.7">SDA</text>
<text x="177.2" y="64.9">MISO</text>
<text x="177.2" y="62.4">SCK</text>
<text x="177.2" y="70.1">D10</text>
<text x="177.2" y="67.5">MOSI</text>
<text x="178.6" y="77.8">SDA</text>
<text x="178.6" y="75.2">SCL</text>
<text x="237.4" y="75.2">+3V</text>
<text x="29" y="79">LED1</text>
<text x="39.5" y="79.1">R3</text>
<text x="44.2" y="79.1">1,5k</text>
<text x="60.1" y="81.7">D3</text>
<text x="242.8" y="87.1">R9</text>
<text x="30.1" y="94.4">SW1</text>
<text x="235.5" y="95.7">IC</text>
<text x="242.2" y="90">10k</text>
<text x="261.2" y="94.5">A2</text>
<text x="38.3" y="97.6">DTSM-3</text>
<text x="60.1" y="101">D4</text>
<text x="242" y="101.5">DS18B20</text>
<text x="242.4" y="98.3">IC5</text>
<text x="206.2" y="121.6">U-BAT</text>
<text x="141.9" y="126.7">+3V</text>
<text x="206.5" y="131.1">R6</text>
<text x="54.3" y="135.7">U-BAT</text>
<text x="94.2" y="135.7">+3V</text>
<text x="206.6" y="133.6">30</text>
<text x="226.3" y="136.7">1. Standard Batteriespannung 3V</text>
<text x="226.3" y="134.2">Optionen für Batteriespannungsmessung</text>
<text x="67.9" y="140.1">S2</text>
<text x="126.2" y="139.2">R2</text>
<text x="126.5" y="142.2">10k</text>
<text x="134.5" y="141">1µ</text>
<text x="135.2" y="138.4">C2</text>
<text x="206.5" y="143.9">R7</text>
<text x="214.6" y="139.6">A1</text>
<text x="226.3" y="141.5">2. für Step-Up Batteriespannung 1,5V</text>
<text x="229" y="143.9">R6 470k, R7 100k, T1, R8 n.b., SJ3 geschlossen</text>
<text x="229" y="139.1">nichts bestücken</text>
<text x="31.9" y="149.1">S1</text>
<text x="66" y="146.6">L1</text>
<text x="69.8" y="146.6">10u</text>
<text x="116.5" y="149.9">SCK</text>
<text x="116.9" y="147.3">MOSI</text>
<text x="177.4" y="147.2">ANT</text>
<text x="206.8" y="146.5">10</text>
<text x="212.8" y="149.8">S3</text>
<text x="226.3" y="146.4">3. Echte Batteriespannungsmessung unter Last für 1,5/3V</text>
<text x="229" y="148.8">R6 30, R7 10, T1, R4 bestücken, SJ3 offen</text>
<text x="60.9" y="151.7">LQH43CN100K03L</text>
<text x="116.9" y="152.4">MISO</text>
<text x="176.1" y="152.8">ANT1</text>
<text x="229" y="151.2">R2/R3 an gewünschten Laststrom anpassen</text>
<text x="60.7" y="157.6">U-BAT</text>
<text x="77.4" y="157.6">LX</text>
<text x="116.6" y="157.6">D2</text>
<text x="116.9" y="160.2">D10</text>
<text x="207.9" y="159.3">IRLML6344</text>
<text x="209.8" y="156.7">T1</text>
<text x="230" y="161.5">A0</text>
<text x="60.7" y="167.9">SHDN</text>
<text x="65.4" y="165.2">MAX1724+</text>
<text x="75.2" y="167.9">OUT</text>
<text x="47.2" y="171.9">C4</text>
<text x="71.3" y="171.8" transform="rotate(-90 71.3 171.8)">GND</text>
<text x="81.3" y="171.9">C5</text>
<text x="91.8" y="171.9" transform="rotate(-90 91.8 171.9)">+</text>
<text x="94.2" y="171.8">C6</text>
<text x="209.8" y="169.2">R8</text>
<text x="214.6" y="169.2">4,7k</text>
<text x="46.8" y="177">10µ</text>
<text x="80.3" y="177">10µ</text>
<text x="94.2" y="177">22µ</text>
<text x="193.5" y="189">Maßstab</text>
<text x="207" y="189">101,39%</text>
<text x="219.2" y="189">Firma</text>
<text x="245" y="189">Zeichner</text>
<text x="270.8" y="189">Blatt</text>
<text x="193.5" y="194.1">Änderung</text>
<text x="207" y="194.1">28.12.19</text>
<text x="221.2" y="194.1">17:58</text>
<text x="239.2" y="194.1">tmStamp V1.0</text>
<text x="193.5" y="199.3">Ausgabe</text>
<text x="207" y="199.3">28.12.19</text>
<text x="221.2" y="199.3">17:58</text>
<text x="239.2" y="198.4">© 2019-10 Tom Major</text>
<text x="193.5" y="204.5">Datei</text>
<text x="207" y="204.5">tmStamp2019.T3001</text>
</g>
<g font-size="2.3" fill="#000001">
<text x="237.1" y="33.4">+3V</text>
<text x="128.9" y="41.8">D1/TX</text>
<text x="152" y="41.8">RAW</text>
<text x="174.7" y="38.4">R1 nb</text>
<text x="243.1" y="37.8">Low-current BOD (BI-Protection)</text>
<text x="128.9" y="46.9">RESET</text>
<text x="128.9" y="44.4">D0/RX</text>
<text x="149.6" y="46.9">RESET</text>
<text x="152.2" y="44.4">GND</text>
<text x="233" y="46.4">VDD</text>
<text x="237.9" y="42.9">IC4</text>
<text x="242.4" y="42.9">MCP111T-240</text>
<text x="36.4" y="50.7">I2C pull-ups</text>
<text x="128.9" y="52.1">D2/INT0</text>
<text x="128.9" y="49.5">GND</text>
<text x="152.5" y="49.5">VCC</text>
<text x="154.6" y="52.1">A3</text>
<text x="232.9" y="50.1">GND</text>
<text x="237.4" y="48.2">/RESET</text>
<text x="256.5" y="48.2">RESET</text>
<text x="128.9" y="54.7">D3/PWM2/INT1</text>
<text x="128.9" y="57.2">D4</text>
<text x="128.9" y="59.8">D5/PWM0</text>
<text x="154.6" y="59.8">A0</text>
<text x="154.6" y="54.7">A2</text>
<text x="154.6" y="57.2">A1</text>
<text x="241.8" y="56.8">Marking: MQxx</text>
<text x="241.8" y="54.5">Reset @2,32V</text>
<text x="128.9" y="62.4">D6/PWM0</text>
<text x="128.9" y="64.9">D7</text>
<text x="146.4" y="64.9">D12/MISO</text>
<text x="147.6" y="62.4">D13/SCK</text>
<text x="128.9" y="67.5">D8</text>
<text x="128.9" y="70.1">D9/PWM1</text>
<text x="138.5" y="67.5">PWM2/D11/MOSI</text>
<text x="141.4" y="70.1">PWM1/D10/SS</text>
<text x="149" y="77.8">A4/SDA</text>
<text x="149.3" y="75.2">A5/SCL</text>
<text x="142.7" y="78.5" transform="rotate(-90 142.7 78.5)">A6</text>
<text x="145.3" y="78.5" transform="rotate(-90 145.3 78.5)">A7</text>
<text x="241.8" y="80.3">DS18x20 Temp.sensor</text>
<text x="53.8" y="130.8">- andernfalls S2 brücken</text>
<text x="53.8" y="127.9">- DC-DC-Wandler für Versorgung aus einer Zelle</text>
<text x="6.1" y="143.7">T2 öffnet bei ca. 0,9V (für 1x Nixx-Zelle)</text>
<text x="6.1" y="140.8">Option: Verpolschutz</text>
<text x="30.5" y="155.9">D</text>
<text x="37.6" y="155.4">S</text>
<text x="37.8" y="161.7">G</text>
<text x="23.8" y="164.7">DMG3415U</text>
<text x="26.6" y="162.1">T2</text>
<text x="38.5" y="173.1">100k</text>
<text x="38.6" y="170.6">R10</text>
</g>
<text font-size="1.8" fill="#000001" x="239.2" y="204">https://creativecommons.org/licenses/by-nc-sa/4.0</text>
<g font-size="1.5" fill="#000001">
<text x="168.4" y="42.9">K1</text>
<text x="168.4" y="45.5">K2</text>
<text x="168.4" y="53.3">K5</text>
<text x="168.4" y="50.7">K4</text>
<text x="168.4" y="48.1">K3</text>
<text x="168.4" y="58.4">K7</text>
<text x="168.4" y="55.8">K6</text>
<text x="168.4" y="63.5">K12</text>
<text x="168.4" y="61">K11</text>
<text x="168.4" y="66.1">K13</text>
<text x="19" y="154.9">K8</text>
<text x="19" y="178.1">K9</text>
</g>
</svg>
